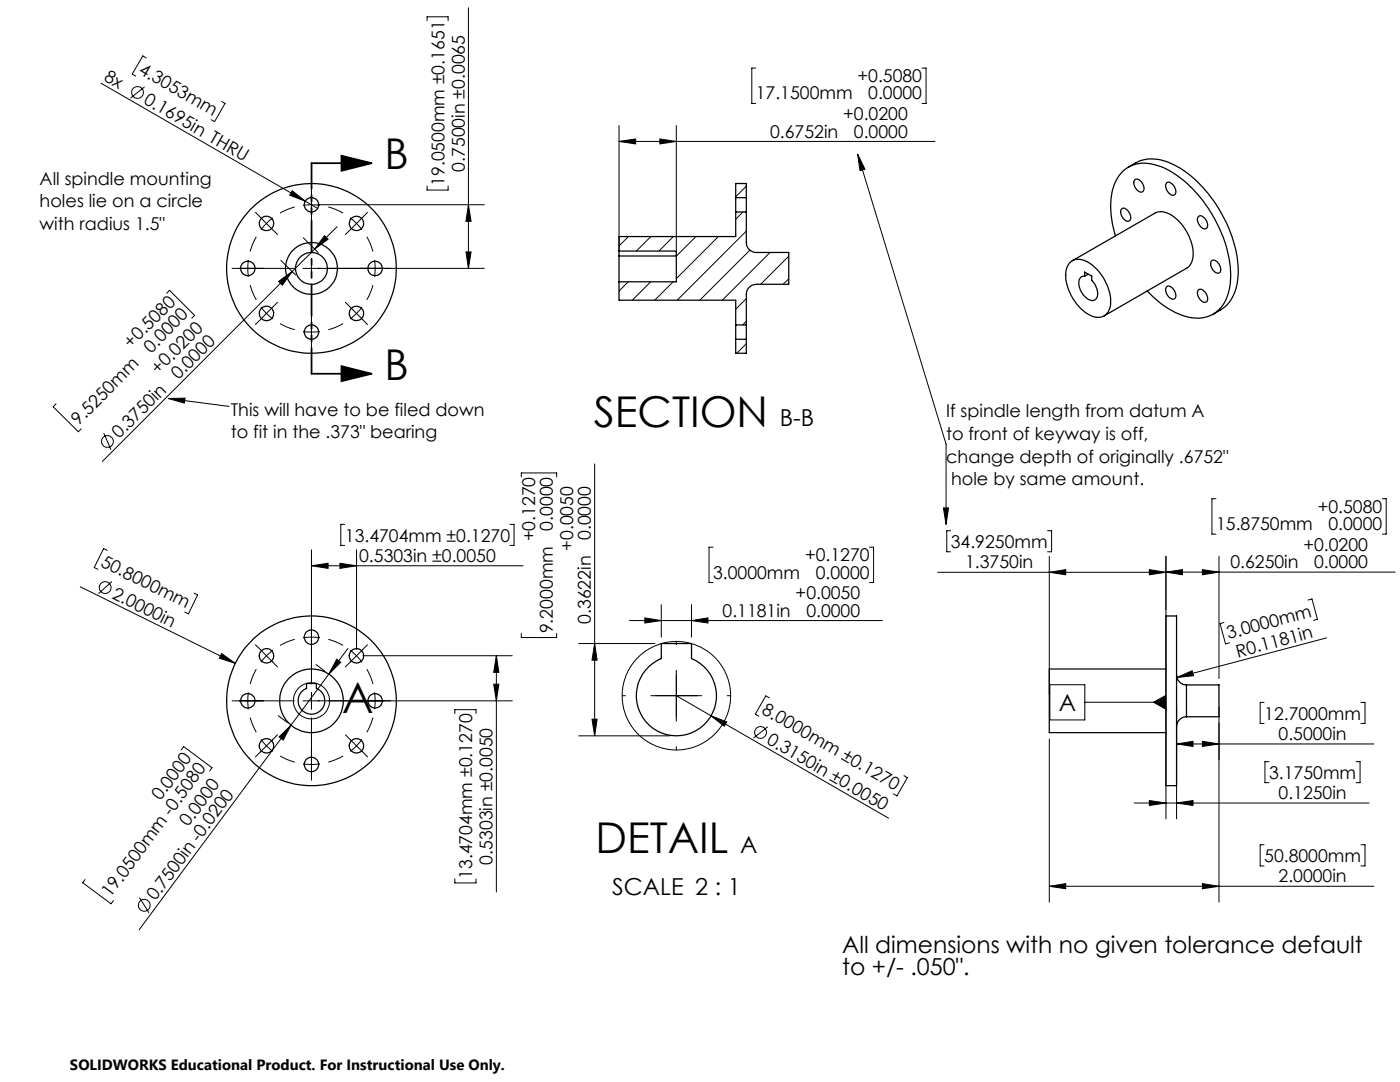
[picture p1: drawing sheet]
<svg xmlns="http://www.w3.org/2000/svg" width="279mm" height="216mm" viewBox="0 0 279 216" stroke-linecap="round" stroke-linejoin="round" font-family="sans-serif">
<g fill="none" stroke="#000" stroke-width=".2">
<path d="M20.2 16.6l40.7 23.5M28.9 17.3l-2.9 2.3M29.2 11.6l-.7-.5-2.1 3.7 .7 .4M85.2 4.1v-.7h4.2v.7M93.5 1.6v52M150.8 13.6h-.8v7h.8M184 13.6h.8v7h-.8M44.2 20.2l.7 .4-2.1 3.7-.7-.4M58.3 38.1l2.6 2-3.1-1.2zM62.2 37.7v12.5M85.2 37.1v.8h4.2v-.8M123.5 28.2l3.4-.5v1z"/>
<path d="M123.5 25v24.8M123.5 28.2h63.1M131.7 27.7l3.3 .5-3.3 .5zM135 25v24.8M148.9 37.1l-2.1 2.2M171.2 30.8l1.4 3-1 .2zM171.2 30.8l17.6 57.8v16M33.3 58.5l.5-.6 5 5-.5 .6M46.3 53.6h12.5M49.6 51.9l-.1 1 .1 2.3M51 42.4l2.2 2.2M53.2 44.6l-1.1 1.3"/>
<path d="M53.2 44.6l2.2 2.2M54.5 43.5l-1.3 1.1M55.6 56.2l2.7-2-2 2.7zM56.1 52l2.9 2.9M60.5 41l1.4-.1 2 .1M60.5 53.6h36.2M60.5 47.4l3 3M60.9 40.1l2.5 1.5M62.2 51.9v3.3M62.2 56.9v12.5M63.4 40.9h33.3M64.8 47l.7 .7-2.7 2z"/>
<path d="M67.3 45.2l-46.9 46.9M69.8 43.5l1.5 1.2 .9 1.2M73.3 42.4l-4.4 4.4M74.8 51.9l.1 1-.1 2.3M93 50.3h1l-.5 3.3zM93.5 40.9l.5 3.3h-1zM125.4 56.2l-1.9 1.9M125.4 47.2l-1.9 1.9M129.9 56.2l-3.7 3.7M129.9 47.2l-2.9 2.9M134.3 56.2l-3.6 3.7M134.4 47.2l-2.9 2.9"/>
<path d="M138.9 47.2l-3.9 3.9M143.4 47.2l-8.4 8.4M148.3 42.3l-1.5 1.4M148.9 46.1l-13.8 13.8M148.9 59.6l-2.1 2.1M149.6 49.9l-9.9 10M153.7 50.4l-9.6 9.5M157.4 51.1l-5.6 5.6M157.4 55.6l-1.1 1.1M33.6 79.5l3.3-.1-.1 1zM33.6 79.5l11.9 1.6M52.1 61.3l1.1 1.2"/>
<path d="M53.2 62.5l1.3 1.1M53.2 62.5l-2.2 2.3M55.4 60.3l-2.2 2.2M60.5 66.1l.8 .2 2.6-.2M68.9 60.3l4.4 4.5M72.2 61.3l-1 1.2-1.4 1.1M148.9 68.6l-1.9 1.9M148.9 64.1l-.7 .7M11.2 80.6l-.6 .6 5 4.9 .6-.5M20.7 86.4l1.5 3.3M45.5 81.1h.1M104 95.2v-.8h7.1v.8"/>
<path d="M118.7 92.6v54.2M242.7 99.5h-.8v7.1h.8M275.9 99.5h.7v7.1h-.7M16 117.1l31 15.3M21.4 109.8l-.7-.3-1.9 3.7 .7 .4M22.3 116l-2.7 2.5M38.7 118.4l.7 .3-1.8 3.8-.7-.4M62.2 112.9l3.3-.5v1zM62.2 109.7v26.8M62.2 112.9h42.2M67.8 112.4l3.4 .5-3.4 .5zM68.8 104.6h-.8v4.2h.8"/>
<path d="M71.2 109.7v19.9M101.8 104.6h.8v4.2h-.8M142.3 109.2h-.8v7h.8M173.5 109.2h.8v7h-.8M187.1 114.2h45.6M188.3 101.4h1l-.5 3.2zM189.7 105.9h-.8v4.2h.8M209.1 105.9h.8v4.2h-.8M209.4 114.2l3.3-.5v1zM209.4 111v27.6M229.4 113.7l3.3 .5-3.3 .5zM232.7 114.2l3.3-.5v1z"/>
<path d="M232.7 111v27.6M232.7 114.2h45.7M240 113.7l3.3 .5-3.3 .5zM243.3 111v24.4M261.1 119.7l.7-.2 1.1 4.1-.8 .2M44.2 130.4l2.8 2-3.2-1.1zM46.3 139.8h12.5M49.6 138.1l-.1 1.1 .1 2.3M51 128.7l2.2 2.1M53.2 130.8l-1.1 1.3M53.2 130.8l2.2 2.3M54.5 129.8l-1.3 1"/>
<path d="M60.5 127.2l1-.1 2.4 .1M60.5 139.8h41.7M62.2 138.1v3.4M63.1 132.6l1.8 1.4M65.6 134.5l-7.5 10.2M67.2 131.6l.8 .6-2.4 2.3zM69.4 129.4l-3.8 5.1M69.8 129.8l1.4 1 1 1.3M72.4 130.8h29.8M73.3 128.7l-4.4 4.4M74.8 138.1l.1 1.1-.1 2.3M98.5 136.5h1.1l-.5 3.3z"/>
<path d="M99.1 130.8v47.2M99.1 130.8l.5 3.4h-1.1zM104 126.4v.8h7.1v-.8M115.5 128.4h15.2M118.7 128.4l.5 3.3h-1.1zM124.2 138.8h.6M125.6 123.8h50.5M128.7 123.3l3.3 .5-3.3 .5zM129.9 138.8h10.2M132 120.7v6.4M135 138.8h.1M135 128v.7"/>
<path d="M135 133.7v10.2M135 138.8l42.3 24.5M138 123.8l3.3-.5v1zM138 120.7v6.4M145.1 138.8h.7M153.5 139.2l-.7-.3-2.1 3.6 .7 .4M209.5 136.6h7v7.1h-7zM234.9 135.2l3-1.4 .3 1zM244.3 124.2l-.8 .2 1.1 4.1 .8-.2M264.8 127.3l-29.9 7.9M36.2 149.6l.5-.6 5.6 4.2-.5 .6M52.1 147.5l1.1 1.3 1.3 1.1"/>
<path d="M55.4 146.6l-4.4 4.4M55.5 142.8l1.9 1.4M55.7 147l2.4-2.3-1.6 3zM58.1 144.7l-30.3 40.8M60.5 152.4l1.2 .1 2.2-.1M62.2 143.2v12.5M68.9 146.6l2.3 2.2M71.2 148.8l-1.4 1.1M71.2 148.8l2.1 2.2M72.2 147.5l-1 1.3M90.8 142.4v-.8h4.2v.8M115.5 146.8h18.2"/>
<path d="M118.1 143.5h1.1l-.5 3.3zM135 149v.6M141.9 142.8l3.1 1.2-.5 .9zM153.2 145l-2.8 2.3M180.4 154.8l.7 .4-2.1 3.6-.7-.4M209.4 147.5v32.5M216.5 140.1h16.2M229.4 159.7l3.3 .5-3.3 .5zM230.2 140.1l2.5-1.4v2.8zM232.7 141.1v22.3M234.8 148.4l3.3-.5v1zM234.8 141.1v22.3"/>
<path d="M234.8 148.4h39.4M240 147.9l3.3 .5-3.3 .5zM243.3 141.1v38.9M252.3 140.2h-.8v4.2h.8M253.3 152h-.9v4.2h.9M270.6 152h.8v4.2h-.8M271.6 140.2h.8v4.2h-.8M17 175.5l-.5 .6 5.7 4.2 .4-.6M27.8 179.1l1.9 3.1M90.8 175.4v.8h4.2v-.8M209.4 176.8l3.3-.5v1zM209.4 176.8h64.8"/>
<path d="M226.3 160.2h46.9M234.8 160.2l3.3-.5v1zM240 176.3l3.3 .5-3.3 .5zM252.3 168.6h-.8v4.2h.8M271.6 168.6h.8v4.2h-.8"/>
<circle cx="27.4" cy="18.5" r="1.18"/>
<circle cx="21.4" cy="88.1" r="1.17"/>
<circle cx="21" cy="117.2" r="1.18"/>
<circle cx="62.1" cy="139.8" r="3.6"/>
<circle cx="135" cy="138.8" r="10.8"/>
<circle cx="151.8" cy="146.1" r="1.18"/>
<circle cx="28.8" cy="180.6" r="1.17"/>
</g>
<g fill="none" stroke="#000" stroke-width=".2" stroke-dasharray="15.2 1.3 1.3 1.3" stroke-linecap="butt">
<path d="M49.9 56.9l.5 1.5 .7 1.4M51.1 47.2l-.7 1.5-.5 1.5M58.8 41.3l-1.5 .5-1.4 .7M68.5 42.5l-1.5-.7-1.5-.5M73.2 59.8l.7-1.4 .5-1.5M74.4 50.2l-.5-1.5-.7-1.5M55.9 64.6l1.4 .7 1.5 .5M65.5 65.8l1.5-.5 1.5-.7M51.1 133.5l-.7 1.5-.5 1.5M58.8 127.6l-1.5 .5-1.4 .7M68.5 128.8l-1.5-.7-1.5-.5M74.4 136.5l-.5-1.5-.7-1.5"/>
<path d="M49.9 143.2l.5 1.5 .7 1.4M55.9 150.9l1.4 .7 1.5 .5M65.5 152.1l1.5-.5 1.5-.7M73.2 146.1l.7-1.4 .5-1.5"/>
</g>
<path d="M62.2 32.6h12M68.2 31.1l6 1.5-6 1.5zM62.2 74.6h12M68.2 73.1l6 1.5-6 1.5z" fill="none" stroke="#000" stroke-width=".35"/>
<path d="M62.2 32.5v42" fill="none" stroke="#000" stroke-width=".35" stroke-dasharray="6.3 1.3 1.3 1.3 1.3 1.3" stroke-dashoffset="1.2"/>
<g fill="#000">
<path d="M58.3 38.1l2.6 2-3.1-1.2zM33.6 79.5l3.3-.1-.1 1zM44.2 130.4l2.8 2-3.2-1.1zM234.9 135.2l3-1.4 .3 1zM141.9 142.8l3.1 1.2-.5 .9z"/>
<path d="M68.2 31.1l6 1.5-6 1.5zM68.2 73.1l6 1.5-6 1.5z"/>
<path d="M64.8 47l.7 .7-2.7 2zM55.6 56.2l2.7-2-2 2.7z"/>
<path d="M67.8 112.4l3.4 .5-3.4 .5zM62.2 112.9l3.3-.5v1z"/>
<path d="M209.4 114.2l3.3-.5v1zM229.4 113.7l3.3 .5-3.3 .5zM229.4 159.7l3.3 .5-3.3 .5zM234.8 160.2l3.3-.5v1zM234.8 148.4l3.3-.5v1zM240 147.9l3.3 .5-3.3 .5zM128.7 123.3l3.3 .5-3.3 .5zM138 123.8l3.3-.5v1zM123.5 28.2l3.4-.5v1zM131.7 27.7l3.3 .5-3.3 .5z"/>
<path d="M67.2 131.6l.8 .6-2.4 2.3zM55.7 147l2.4-2.3-1.6 3z"/>
<path d="M99.1 130.8l.5 3.4h-1.1zM98.5 136.5h1.1l-.5 3.3z"/>
<path d="M118.1 143.5h1.1l-.5 3.3zM118.7 128.4l.5 3.3h-1.1zM93 50.3h1l-.5 3.3zM93.5 40.9l.5 3.3h-1z"/>
<path d="M230.2 140.1l2.5 1.4v-2.8zM188.3 101.4h1l-.5 3.2zM171.2 30.8l1.4 3-1 .2z"/>
<path d="M209.4 176.8l3.3-.5v1zM240 176.3l3.3 .5-3.3 .5zM232.7 114.2l3.3-.5v1zM240 113.7l3.3 .5-3.3 .5z"/>
</g>
<g fill="none" stroke="#000" stroke-width=".25">
<path d="M146.8 39.4v2.9M146.8 39.4v-2.8h2.1v2.8M146.8 39.4h2.1M148.9 39.4v2.9M225.2 33.4l1.5-.9a8.5 8.5 0 0 1 8.3 .8 26.5 26.5 0 0 1 12.1 19.8 9.9 9.9 0 0 1-2.5 8l-2.5 1.6M226.5 35.8a1.51 1.51 0 0 1 1.8 1.5 .71 .71 0 0 1-.2 1 .71 .71 0 0 1-1-.2 1.81 1.81 0 0 1-.6-2.3zM232.8 36.5a1.29 1.29 0 0 1 1.7 1 .84 .84 0 0 1 .2 .9 .84 .84 0 0 1-.8 .5 1.85 1.85 0 0 1-1.1-2.4zM123.5 51.1v5.1M123.5 51.1h11.5M123.5 50.1h11.5v6.1h-11.5M123.5 56.2v3.7h23.3v4.9M146.8 42.3v4.9h-23.3v3.9"/>
<path d="M146.8 42.3h2.1M148.9 42.3v6.1a1.98 1.98 0 0 0 2.1 2h6.4v6.3h-6.4a2.03 2.03 0 0 0-2.1 2v6.1M213.6 52.4a3.2 3.2 0 0 1 4 .2 9.7 9.7 0 0 1 4 8.5 2.53 2.53 0 0 1-4 1.8 9.4 9.4 0 0 1-4.8-9.1l.4-1zM214 52l16.5-9.5a3.5 3.5 0 0 1 3.9 .9 9.6 9.6 0 0 1 3.7 8.2 2.84 2.84 0 0 1-1.3 1.9l-16.5 9.5M216.5 54.3l1.4 .8v.8a3.2 3.2 0 0 1 .9 3.7 1.46 1.46 0 0 1-2.3-.4 3.2 3.2 0 0 1-.9-3.7l.3-.3 .6-.1zM217.2 54.7l-.7 .4M222.6 47.1a16.3 16.3 0 0 1 0-10.7 6.4 6.4 0 0 1 8.6-3.3 21.6 21.6 0 0 1 10.7 9.8 22.8 22.8 0 0 1 3.5 14.3 6.7 6.7 0 0 1-5.8 6.3 12.8 12.8 0 0 1-9-3.8l-1.6-1.6M223.8 41.8a.92 .92 0 0 1 1.4 .5 1.23 1.23 0 0 1 0 1.8 1.83 1.83 0 0 1-1.4-2.3zM232.8 57.2a1.15 1.15 0 0 1 1.6 .8 1.11 1.11 0 0 1-.2 1.7 1.79 1.79 0 0 1-1.4-2.5zM239.2 43.2a1.29 1.29 0 0 1 1.6 1 .84 .84 0 0 1 .2 .9 .84 .84 0 0 1-.7 .5 1.85 1.85 0 0 1-1.1-2.4zM239.2 57.8a1.5 1.5 0 0 1 1.8 1.5 .71 .71 0 0 1-.3 1 .71 .71 0 0 1-.9-.3 1.79 1.79 0 0 1-.6-2.2zM241.7 52.1a.81 .81 0 0 1 1.4 .3 1.37 1.37 0 0 1 .1 2.1 1.82 1.82 0 0 1-1.5-2.4z"/>
<path d="M146.8 64.8v2.9M146.8 67.7v2.8h2.1v-2.8M146.8 64.8h2.1M146.8 67.7h2.1M148.9 64.8v2.9M61.2 136.4h1.9v1a2.67 2.67 0 0 1 1.2 4.1 2.67 2.67 0 0 1-4.3 0 2.67 2.67 0 0 1 1.2-4.1zM132 128.4h6v3a8 8 0 0 1 3.4 12.3 8 8 0 0 1-12.8 0 8 8 0 0 1 3.4-12.3zM232.7 122.9h2.1v33.9h-2.1zM232.7 133.5h-23.3v12.7h23.3M234.8 134.7a2.04 2.04 0 0 0 2 2M236.8 136.7h6.5v6.3h-6.5M236.8 136.7v6.3"/>
<path d="M236.8 143a1.98 1.98 0 0 0-2 2"/>
<circle cx="49.5" cy="53.6" r="1.43"/>
<circle cx="53.2" cy="44.6" r="1.43"/>
<circle cx="62.2" cy="53.6" r="3.2"/>
<circle cx="62.2" cy="53.6" r="16.9"/>
<circle cx="62.2" cy="53.5" r="5.2"/>
<circle cx="62.2" cy="40.9" r="1.44"/>
<circle cx="71.1" cy="44.6" r="1.44"/>
<circle cx="74.8" cy="53.6" r="1.44"/>
<circle cx="53.2" cy="62.5" r="1.43"/>
<circle cx="62.1" cy="66.3" r="1.44"/>
<circle cx="71.1" cy="62.6" r="1.43"/>
<circle cx="49.4" cy="139.9" r="1.44"/>
<circle cx="53.2" cy="130.9" r="1.44"/>
<circle cx="62.1" cy="127.2" r="1.44"/>
<circle cx="62.2" cy="139.8" r="6.3"/>
<circle cx="62.2" cy="139.8" r="16.9"/>
<circle cx="71.1" cy="130.9" r="1.44"/>
<circle cx="74.8" cy="139.9" r="1.44"/>
<circle cx="53.2" cy="148.8" r="1.44"/>
<circle cx="62.1" cy="152.6" r="1.44"/>
<circle cx="71.1" cy="148.8" r="1.44"/>
</g>
<g font-size="8.5">
<text x="76.8" y="33.8">B</text>
<text x="76.8" y="75.8">B</text>
<text x="118.5" y="85.1">SECTION</text>
<text x="68.3" y="142.3">A</text>
<text x="118.8" y="170.3">DETAIL</text>
</g>
<g font-size="4.7">
<text x="155.6" y="85.1">B-B</text>
<text x="211.3" y="141.9">A</text>
<text x="147.7" y="170.3">A</text>
<text x="122.2" y="178.5">SCALE 2 : 1</text>
<text x="168.1" y="190.1">All dimensions with no given tolerance default</text>
<text x="168.1" y="194.6">to +/- .050&quot;.</text>
</g>
<g font-size="3.5">
<text x="20.6" y="16" transform="rotate(30 20.6 16)">8x</text>
<text x="27.5" y="14.5" transform="rotate(30 27.5 14.5)">4.3053mm</text>
<text x="171.1" y="16.3">+0.5080</text>
<text x="28.5" y="20.6" transform="rotate(30 28.5 20.6)">0.1695in THRU</text>
<text x="150.8" y="19.8">17.1500mm</text>
<text x="168.3" y="23.9">+0.0200</text>
<text x="173.3" y="19.8">0.0000</text>
<text x="153.7" y="27.4">0.6752in</text>
<text x="170.4" y="27.4">0.0000</text>
<text x="92.7" y="34.2" transform="rotate(-90 92.7 34.2)">0.7500in ±0.0065</text>
<text x="7.9" y="36.9">All spindle mounting</text>
<text x="7.9" y="41.4">holes lie on a circle</text>
<text x="88.7" y="37.1" transform="rotate(-90 88.7 37.1)">19.0500mm ±0.1651</text>
<text x="7.9" y="45.9">with radius 1.5&quot;</text>
<text x="26.1" y="69.6" transform="rotate(-45 26.1 69.6)">+0.5080</text>
<text x="30.1" y="70.5" transform="rotate(-45 30.1 70.5)">0.0000</text>
<text x="31.6" y="74.8" transform="rotate(-45 31.6 74.8)">+0.0200</text>
<text x="35.6" y="75.8" transform="rotate(-45 35.6 75.8)">0.0000</text>
<text x="46.1" y="82.9">This will have to be filed down</text>
<text x="188.8" y="83.3">If spindle length from datum A</text>
<text x="15.7" y="85" transform="rotate(-45 15.7 85)">9.5250mm</text>
<text x="23.8" y="87.6" transform="rotate(-45 23.8 87.6)">0.3750in</text>
<text x="46.1" y="87.5">to fit in the .373&quot; bearing</text>
<text x="188.8" y="87.8">to front of keyway is off,</text>
<text x="188.8" y="92.3">change depth of originally .6752&quot;</text>
<text x="189.8" y="96.8">hole by same amount.</text>
<text x="110.3" y="105.9" transform="rotate(-90 110.3 105.9)">0.0000</text>
<text x="117.9" y="107.8" transform="rotate(-90 117.9 107.8)">0.0000</text>
<text x="242.7" y="105.8">15.8750mm</text>
<text x="263" y="102.3">+0.5080</text>
<text x="265.1" y="105.8">0.0000</text>
<text x="19.9" y="112.9" transform="rotate(26 19.9 112.9)">50.8000mm</text>
<text x="68.8" y="108.1">13.4704mm ±0.1270</text>
<text x="71.7" y="112.1">0.5303in ±0.0050</text>
<text x="106.8" y="108" transform="rotate(-90 106.8 108)">+0.1270</text>
<text x="114.4" y="109.9" transform="rotate(-90 114.4 109.9)">+0.0050</text>
<text x="160.7" y="111.9">+0.1270</text>
<text x="189.8" y="109.3">34.9250mm</text>
<text x="192.6" y="113.4">1.3750in</text>
<text x="245.6" y="113.4">0.6250in</text>
<text x="260.1" y="109.9">+0.0200</text>
<text x="262.3" y="113.4">0.0000</text>
<text x="22.2" y="119.3" transform="rotate(26 22.2 119.3)">2.0000in</text>
<text x="142.3" y="115.4">3.0000mm</text>
<text x="158.8" y="119.5">+0.0050</text>
<text x="162.8" y="115.4">0.0000</text>
<text x="117.9" y="124.5" transform="rotate(-90 117.9 124.5)">0.3622in</text>
<text x="144.2" y="123">0.1181in</text>
<text x="160.9" y="123">0.0000</text>
<text x="110.3" y="126.4" transform="rotate(-90 110.3 126.4)">9.2000mm</text>
<text x="245.2" y="127.5" transform="rotate(-15 245.2 127.5)">3.0000mm</text>
<text x="247" y="131.2" transform="rotate(-15 247 131.2)">R0.1181in</text>
<text x="151.8" y="142.2" transform="rotate(30 151.8 142.2)">8.0000mm ±0.1270</text>
<text x="252.3" y="143.6">12.7000mm</text>
<text x="152.8" y="148.3" transform="rotate(30 152.8 148.3)">0.3150in ±0.0050</text>
<text x="255.2" y="147.6">0.5000in</text>
<text x="253.3" y="155.4">3.1750mm</text>
<text x="32" y="159.9" transform="rotate(-53 32 159.9)">0.0000</text>
<text x="255.2" y="159.5">0.1250in</text>
<text x="37.6" y="165.1" transform="rotate(-53 37.6 165.1)">0.0000</text>
<text x="98.3" y="172.5" transform="rotate(-90 98.3 172.5)">0.5303in ±0.0050</text>
<text x="252.3" y="172">50.8000mm</text>
<text x="22" y="179.2" transform="rotate(-53 22 179.2)">19.0500mm -0.5080</text>
<text x="31" y="179.9" transform="rotate(-53 31 179.9)">0.7500in -0.0200</text>
<text x="94.2" y="175.4" transform="rotate(-90 94.2 175.4)">13.4704mm ±0.1270</text>
<text x="255.2" y="176.1">2.0000in</text>
</g>
<text font-size="3" x="14" y="213.5">SOLIDWORKS Educational Product. For Instructional Use Only.</text>
</svg>
